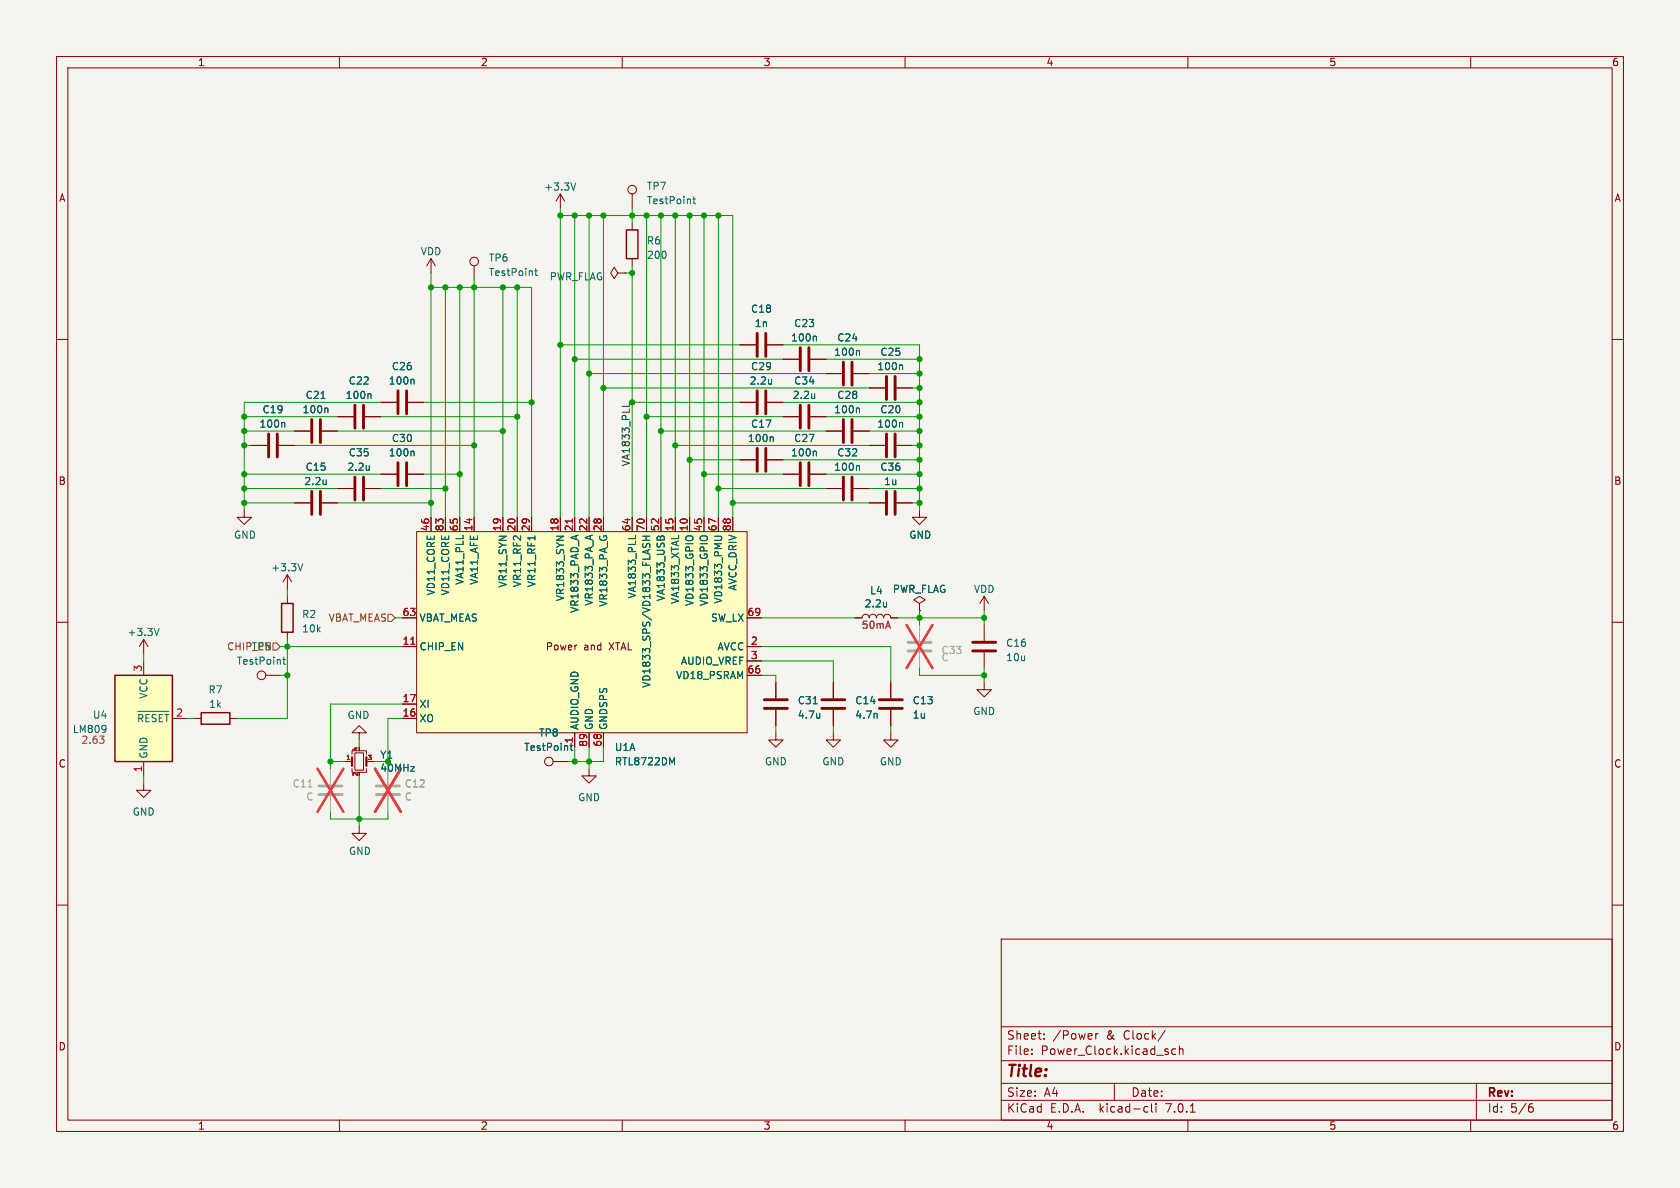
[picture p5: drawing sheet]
<svg xmlns="http://www.w3.org/2000/svg" width="297mm" height="210mm" viewBox="0 0 297 210" stroke-linecap="round" stroke-linejoin="round" font-family="sans-serif">
<path d="M0 0h297v210h-297z" fill="#f5f4ef" stroke="#f5f4ef" stroke-width=".18"/>
<g fill="none" stroke="#840000" stroke-width=".18">
<path d="M10 10h277v190h-277zM12 12h273v186h-273zM60 10v2M110 10v2M160 10v2M210 10v2M260 10v2M99.1 34.3v2.5M99.1 34.3l-.8 1.3M99.1 34.3l.7 1.3M111.8 34.3v2.5M111.8 39.4v1.2"/>
<path d="M10 60h2M76.2 45.7v2.6M76.2 45.7l-.8 1.3M76.2 45.7l.8 1.3M83.8 47v2.5M109.2 48.3l-.6-1.1-.7 1.1 .7 1 .6-1h1.3M110.5 48.3h.1M111.8 45.7v1.3M285 60h2M44.4 78.7h2.8M49.3 78.7h2.8M52.1 76.2h2.8"/>
<path d="M56.9 76.2h2.8M59.7 73.7h2.8M64.5 73.7h2.8M67.3 71.1h2.8M72.1 71.1h2.8M130.8 71.1h2.8M130.8 61h2.8M135.6 71.1h2.8M135.6 61h2.8M138.4 73.7h2.8M138.4 63.5h2.8M143.3 73.7h2.7"/>
<path d="M143.3 63.5h2.7M146 76.2h2.8M146 66h2.8M150.9 76.2h2.8M150.9 66h2.8M153.7 78.7h2.8M153.7 68.6h2.8M158.5 78.7h2.8M158.5 68.6h2.8M43.2 90.2v1.2h1.2l-1.2 1.3-1.3-1.3h1.3M52.1 88.9h2.8M56.9 88.9h2.8"/>
<path d="M59.7 86.4h2.8M64.5 86.4h2.8M67.3 83.8h2.8M72.1 83.8h2.8M73.7 94h58.4v35.5h-58.4zM76.2 91.4v2.6M78.7 91.4v2.6M81.3 91.4v2.6M83.8 91.4v2.6M88.9 91.4v2.6M91.4 91.4v2.6M94 91.4v2.6"/>
<path d="M99.1 91.4v2.6M101.6 91.4v2.6M104.1 91.4v2.6M106.7 91.4v2.6M111.8 91.4v2.6M114.3 91.4v2.6M116.8 91.4v2.6M119.4 91.4v2.6M121.9 91.4v2.6M124.5 91.4v2.6M127 91.4v2.6M129.5 91.4v2.6"/>
<path d="M130.8 81.3h2.8M135.6 81.3h2.8M138.4 83.8h2.8M143.3 83.8h2.7M146 86.4h2.8M150.9 86.4h2.8M153.7 88.9h2.8M158.5 88.9h2.8M162.6 90.2v1.2h1.2l-1.2 1.3-1.3-1.3h1.3M10 110h2M25.4 113v2.6M25.4 116.8v2.6"/>
<path d="M25.4 113l-.8 1.3M25.4 113l.8 1.3M47 119.4h2.5M50.8 101.6v2.5M50.8 105.4v1.3M50.8 111.8v1.2M50.8 101.6l-.8 1.3M50.8 101.6l.8 1.3M71.1 114.3h2.6M71.1 109.2h2.6M132.1 119.4h2.5M132.1 114.3h2.5"/>
<path d="M132.1 116.8h2.5M132.1 109.2h2.5M151.1 109.2h1.3a.64 .64 0 0 1 .6-.6 .64 .64 0 0 1 .7 .6 .64 .64 0 0 1 .6-.6 .64 .64 0 0 1 .6 .6 .64 .64 0 0 1 .7-.6 .64 .64 0 0 1 .6 .6 .64 .64 0 0 1 .6-.6 .64 .64 0 0 1 .7 .6h1.2M162.6 106.7l1-.7-1-.6-1.1 .6 1.1 .7v1.3M162.6 108h.1M174 105.4v2.6M174 110.5v2.8M174 115.3v2.8M174 105.4l-.8 1.3M174 105.4l.8 1.3M285 110h2M25.4 138.4v1.3h1.3l-1.3 1.3-1.3-1.3h1.3"/>
<path d="M25.4 134.6v2.6M30.5 127h2.5M34.3 127h1.3M40.6 127h1.3M61 134.6h1.2M62.2 135.9v.6h2.6v-.6M62.2 133.4v-.7h2.6v.7M62.7 133.1h1.6v3h-1.6zM63.5 129.5h1.3l-1.3-1.2-1.3 1.2h1.3v1.3M64.8 134.6h1.2M71.1 127h2.6M71.1 124.5h2.6"/>
<path d="M97.8 134.6h2.5M101.6 129.5v2.6M104.1 135.9v1.3h1.3l-1.3 1.2-1.2-1.2h1.2M104.1 129.5v2.6M106.7 129.5v2.6M137.2 129.5v1.3h1.2l-1.2 1.3-1.3-1.3h1.3M137.2 120.7v2.7M137.2 125.5v2.8M147.3 129.5v1.3h1.3l-1.3 1.3-1.3-1.3h1.3M147.3 120.7v2.7M147.3 125.5v2.8M157.5 129.5v1.3h1.2l-1.2 1.3-1.3-1.3h1.3"/>
<path d="M157.5 120.7v2.7M157.5 125.5v2.8M174 120.7v1.2h1.3l-1.3 1.3-1.3-1.3h1.3M10 160h2M63.5 146.1v1.2h1.3l-1.3 1.3-1.3-1.3h1.3M285 160h2M177 166h108v32h-108zM60 198v2M110 198v2M160 198v2M177 194.5h108M177 191.5h108"/>
<path d="M177 187.5h108M177 181.5h108M182.4 186.3v.1M182.4 185.5v.1M184.6 183.6v.1M184.6 182.8v.1M193.7 182.7v1M194.1 182.7l-.2 .1-.2 .2M197 191.5v3M202.5 195.6l.4 .1M202.9 196.5l-.4 .1M203.6 195.1v1.3l.2 .2"/>
<path d="M204.4 195.1v.1M204.4 195.6v1M206 182.1l-1.3 2M207.9 185.5l-.5-.1-.3 .3v.4l.2 .2h.6M208.5 185.5l.2-.1 .4 .1v.9M208.5 184.9v1.5M210 198v2M210.4 196.6h.9M260 198v2M261 191.5v6.5M270.5 195.7h.4l.2 .3-.1 .5-.5 .1M270.9 195.1l-.4 .1"/>
<circle cx="111.8" cy="33.5" r=".76"/>
<circle cx="83.8" cy="46.2" r=".76"/>
<circle cx="46.2" cy="119.4" r=".76"/>
<circle cx="97" cy="134.6" r=".76"/>
</g>
<g fill="none" stroke="#006464" stroke-width=".18">
<path d="M101.8 32.3l-.4 1.3M122.5 35.2h.5M122.7 34.8v1l.3 .2M94.5 47.9h.5M94.7 47.5v1l.3 .2M144.1 59.4l.2 .2v.7M50.2 74.7l.1 .2v.6M57.8 72.1l.2 .2v.7M65.4 69.6l.2 .2v.6M73 79.8l.2 .1v.7M73 67.1l.2 .1v.7M136.5 77.2l.2 .2v.7"/>
<path d="M144.1 79.8l.2 .1v.7M151.8 72.1l.1 .2v.7M151.8 62l.1 .2v.6M159.4 74.7l.2 .2v.6M159.4 64.5l.2 .2v.7M53.5 99.6l-.4 1.3M94.6 94.7v.8M98.4 94.8h1.2l-1.2 .7M102.2 94.6l-1.3 .4M104.7 94.6l-1.2 .4M106.1 94.8l-.1 .1M106.7 95v-.3h.4l.2 .3"/>
<path d="M112.3 94.6v.6M113.6 94.8h1.3M113.6 95.5h1.3M113.7 96.1l-.1 .4 .3 .3M114 96.8l.5-.7 .4 .2-.1 .5M114.2 94.8v.7M117.4 95l-.1-.2-.3-.1-.2 .3-.3-.2-.3 .2M121.3 94.9a.9 .9 0 0 1 1.1 0M123.8 94.9a.9 .9 0 0 1 1.2 0M126.3 94.8h1l.2 .1 .1 .4M151.8 82.3l.1 .2v.6M28.1 111.1l-.4 1.2"/>
<path d="M50 116.6h.5M50.2 116.2v1l.3 .2M24.4 125.7h5.4M25.3 126.6l-.3-.3h-.5v1.3M26.4 126.3h-.6v1.3M27.6 126.4l-.5-.1-.2 .3M28.8 126.3h-.6v1.3M29.1 126.3h.8M29.5 126.3v1.3M101 131.4v1.1l.3 .2M118.8 134.8l.4-.9v1.3"/>
</g>
<path d="M110.7 40.6h2.1v5.1h-2.1zM20.3 119.4h10.2v15.2h-10.2zM49.8 106.7h2v5.1h-2zM35.6 126h5v2h-5z" fill="none" stroke="#840000" stroke-width=".25"/>
<g fill="none" stroke="#840000" stroke-width=".51">
<path d="M133.9 58.9v4.1M135.4 58.9v4.1M47.5 76.7v4.1M49 76.7v4.1M55.1 74.2v4M56.6 74.2v4M62.7 71.6v4.1M64.3 71.6v4.1M70.4 69.1v4.1M71.9 69.1v4.1M133.9 69.1v4.1M133.9 79.2v4.1"/>
<path d="M135.4 69.1v4.1M135.4 79.2v4.1M141.5 61.5v4M141.5 71.6v4.1M143 61.5v4M143 71.6v4.1M149.1 64v4.1M149.1 74.2v4M150.6 64v4.1M150.6 74.2v4M156.7 66.5v4.1M156.7 76.7v4.1"/>
<path d="M158.2 66.5v4.1M158.2 76.7v4.1M55.1 86.9v4M56.6 86.9v4M62.7 84.3v4.1M64.3 84.3v4.1M70.4 81.8v4.1M71.9 81.8v4.1M141.5 81.8v4.1M143 81.8v4.1M149.1 84.3v4.1M150.6 84.3v4.1"/>
<path d="M156.7 86.9v4M158.2 86.9v4M172 113.5h4M172 115.1h4M135.1 123.7h4.1M135.1 125.2h4.1M145.3 123.7h4.1M145.3 125.2h4.1M155.4 123.7h4.1M155.4 125.2h4.1"/>
</g>
<path d="M160.5 113.5h4.1M160.5 115.1h4.1M56.4 138.9h4.1M66.5 138.9h4.1M56.4 140.5h4.1M66.5 140.5h4.1" fill="none" stroke="#9c9b98" stroke-width=".51"/>
<path d="M162.6 110.5v2.8M162.6 115.3v2.8M58.4 135.9v2.8M68.6 135.9v2.8M58.4 140.7v2.8M68.6 140.7v2.8" fill="none" stroke="#9c9b98" stroke-width=".18"/>
<path d="M160.3 110.5l4.5 7.6M164.8 110.5l-4.5 7.6M56.1 135.9l4.6 7.6M60.7 135.9l-4.6 7.6M66.3 135.9l4.6 7.6M70.9 135.9l-4.6 7.6" fill="none" stroke="#eb3a3d" stroke-width=".46"/>
<g fill="#ffffc2" stroke="#ffffc2" stroke-width=".18">
<path d="M73.7 94h58.4v35.5h-58.4z"/>
<path d="M20.3 119.4h10.2v15.2h-10.2z"/>
</g>
<path d="M101.2 91.7v.8M72.6 113.9h.8" fill="none" stroke="#a90000" stroke-width=".18"/>
<path d="M18.3 130.7v.6M18.4 130.1l-.4 .5" fill="none" stroke="#840084" stroke-width=".18"/>
<path d="M62.2 133.9v1.5M64.8 133.9v1.5" fill="none" stroke="#840000" stroke-width=".38"/>
<path d="M48.3 113.7h.6l.6 .6-.6 .6h-.6zM68.6 108.6h.6l.6 .6-.6 .7h-.6z" fill="none" stroke="#725600" stroke-width=".18"/>
<path d="M111.3 71.2v.6" fill="none" stroke="#0f0f0f" stroke-width=".18"/>
<g fill="none" stroke="#009600" stroke-width=".18">
<path d="M99.1 38.1h30.4v53.3M99.1 36.8v54.6M101.6 38.1v53.3M104.1 38.1v53.3M106.7 38.1v53.3M111.8 36.8v2.6M114.3 38.1v53.3M116.8 38.1v53.3M119.4 38.1v53.3M121.9 38.1v53.3M124.5 38.1v53.3M127 38.1v53.3"/>
<path d="M76.2 50.8h17.8v40.6M76.2 48.3v43.1M78.7 50.8v40.6M81.3 50.8v40.6M83.8 49.5v41.9M88.9 50.8v40.6M91.4 50.8v40.6M110.5 48.3h1.3M111.8 47v44.4M43.2 73.7h16.5M43.2 78.7h1.2M43.2 76.2h8.9"/>
<path d="M52.1 78.7h31.7M59.7 76.2h29.2M67.3 71.1h-24.1v19.1M67.3 73.7h24.1M74.9 71.1h19.1M99.1 61h31.7M101.6 63.5h36.8M104.1 66h41.9M106.7 68.6h47M111.8 71.1h19M114.3 73.7h24.1M116.8 76.2h29.2"/>
<path d="M119.4 78.7h34.3M138.4 71.1h24.2M138.4 61h24.2v29.2M146 63.5h16.6M146 73.7h16.6M153.7 66h8.9M153.7 76.2h8.9M161.3 68.6h1.3M161.3 78.7h1.3M43.2 88.9h8.9M43.2 83.8h24.1M43.2 86.4h16.5"/>
<path d="M59.7 88.9h16.5M67.3 86.4h11.4M74.9 83.8h6.4M121.9 81.3h8.9M124.5 83.8h13.9M127 86.4h19M129.5 88.9h24.2M138.4 81.3h24.2M146 83.8h16.6M153.7 86.4h8.9M161.3 88.9h1.3M25.4 115.6v1.2"/>
<path d="M49.5 114.3h21.6M49.5 119.4h1.3M50.8 104.1v1.3M50.8 113v14h-8.9M69.8 109.2h1.3M134.6 109.2h16.5M134.6 114.3h22.9v6.4M134.6 116.8h12.7v3.9M134.6 119.4h2.6v1.3M158.7 109.2h15.3M162.6 108v2.5M162.6 118.1v1.3h11.4"/>
<path d="M174 108v2.5M174 118.1v2.6M25.4 137.2v1.2M33 127h1.3M58.4 134.6h2.6M63.5 130.8v1.3M63.5 137.2v8.9M66 134.6h2.6M71.1 127h-2.5v8.9M71.1 124.5h-12.7v11.4M101.6 132.1v2.5M104.1 132.1v3.8"/>
<path d="M106.7 132.1v2.5h-6.4M137.2 128.3v1.2M147.3 128.3v1.2M157.5 128.3v1.2M58.4 143.5v1.3h10.2v-1.3"/>
</g>
<g fill="#009600" stroke="#009600" stroke-width=".18">
<circle cx="76.2" cy="88.9" r=".46"/>
<circle cx="99.1" cy="38.1" r=".46"/>
<circle cx="88.9" cy="50.8" r=".46"/>
<circle cx="91.4" cy="50.8" r=".46"/>
<circle cx="114.3" cy="73.7" r=".46"/>
<circle cx="124.5" cy="83.8" r=".46"/>
<circle cx="129.5" cy="88.9" r=".46"/>
<circle cx="111.8" cy="71.1" r=".46"/>
<circle cx="106.7" cy="68.6" r=".46"/>
<circle cx="116.8" cy="76.2" r=".46"/>
<circle cx="83.8" cy="50.8" r=".46"/>
<circle cx="81.3" cy="50.8" r=".46"/>
<circle cx="76.2" cy="50.8" r=".46"/>
<circle cx="78.7" cy="50.8" r=".46"/>
<circle cx="78.7" cy="86.4" r=".46"/>
<circle cx="81.3" cy="83.8" r=".46"/>
<circle cx="43.2" cy="86.4" r=".46"/>
<circle cx="43.2" cy="83.8" r=".46"/>
<circle cx="43.2" cy="76.2" r=".46"/>
<circle cx="43.2" cy="78.7" r=".46"/>
<circle cx="43.2" cy="73.7" r=".46"/>
<circle cx="91.4" cy="73.7" r=".46"/>
<circle cx="83.8" cy="78.7" r=".46"/>
<circle cx="94" cy="71.1" r=".46"/>
<circle cx="88.9" cy="76.2" r=".46"/>
<circle cx="63.5" cy="144.8" r=".46"/>
<circle cx="101.6" cy="134.6" r=".46"/>
<circle cx="104.1" cy="134.6" r=".46"/>
<circle cx="68.6" cy="134.6" r=".46"/>
<circle cx="58.4" cy="134.6" r=".46"/>
<circle cx="50.8" cy="114.3" r=".46"/>
<circle cx="43.2" cy="88.9" r=".46"/>
<circle cx="50.8" cy="119.4" r=".46"/>
<circle cx="162.6" cy="76.2" r=".46"/>
<circle cx="162.6" cy="78.7" r=".46"/>
<circle cx="162.6" cy="73.7" r=".46"/>
<circle cx="162.6" cy="71.1" r=".46"/>
<circle cx="162.6" cy="66" r=".46"/>
<circle cx="162.6" cy="68.6" r=".46"/>
<circle cx="116.8" cy="38.1" r=".46"/>
<circle cx="124.5" cy="38.1" r=".46"/>
<circle cx="119.4" cy="38.1" r=".46"/>
<circle cx="121.9" cy="38.1" r=".46"/>
<circle cx="99.1" cy="61" r=".46"/>
<circle cx="114.3" cy="38.1" r=".46"/>
<circle cx="111.8" cy="48.3" r=".46"/>
<circle cx="111.8" cy="38.1" r=".46"/>
<circle cx="106.7" cy="38.1" r=".46"/>
<circle cx="101.6" cy="38.1" r=".46"/>
<circle cx="104.1" cy="38.1" r=".46"/>
<circle cx="174" cy="109.2" r=".46"/>
<circle cx="162.6" cy="109.2" r=".46"/>
<circle cx="174" cy="119.4" r=".46"/>
<circle cx="162.6" cy="81.3" r=".46"/>
<circle cx="162.6" cy="83.8" r=".46"/>
<circle cx="162.6" cy="86.4" r=".46"/>
<circle cx="162.6" cy="88.9" r=".46"/>
<circle cx="101.6" cy="63.5" r=".46"/>
<circle cx="104.1" cy="66" r=".46"/>
<circle cx="119.4" cy="78.7" r=".46"/>
<circle cx="121.9" cy="81.3" r=".46"/>
<circle cx="127" cy="38.1" r=".46"/>
<circle cx="127" cy="86.4" r=".46"/>
<circle cx="162.6" cy="63.5" r=".46"/>
</g>
<text font-size="2.8" fill="#840000" x="178" y="190.8">Title:</text>
<g font-size="2.1" fill="#840000">
<text x="178" y="183.9">Sheet:</text>
<text x="186.2" y="183.9">/Power</text>
<text x="195.6" y="183.9">&amp;</text>
<text x="198.7" y="183.9">Clock/</text>
<text x="178" y="186.6">File:</text>
<text x="184" y="186.6">Power_Clock.kicad_sch</text>
<text x="178" y="196.8">KiCad</text>
<text x="178" y="194">Size:</text>
<text x="184.6" y="194">A4</text>
<text x="185.7" y="196.8">E.D.A.</text>
<text x="194.4" y="196.8">kicad-cli</text>
<text x="200" y="194">Date:</text>
<text x="206.2" y="196.8">7.0.1</text>
<text x="263" y="194.2">Rev:</text>
<text x="263" y="196.8">Id:</text>
<text x="267" y="196.8">5/6</text>
</g>
<g font-size="1.8" fill="#840000">
<text x="35" y="11.8">1</text>
<text x="85" y="11.8">2</text>
<text x="135" y="11.8">3</text>
<text x="185" y="11.8">4</text>
<text x="235" y="11.8">5</text>
<text x="285" y="11.8">6</text>
<text x="10.4" y="35.8">A</text>
<text x="285.4" y="35.8">A</text>
<text x="10.3" y="85.8">B</text>
<text x="285.3" y="85.8">B</text>
<text x="96.4" y="115.1">Power</text>
<text x="103.2" y="115.1">and</text>
<text x="107.7" y="115.1">XTAL</text>
<text x="10.3" y="135.8">C</text>
<text x="285.3" y="135.8">C</text>
<text x="10.3" y="185.8">D</text>
<text x="285.3" y="185.8">D</text>
<text x="35" y="199.8">1</text>
<text x="85" y="199.8">2</text>
<text x="135" y="199.8">3</text>
<text x="185" y="199.8">4</text>
<text x="235" y="199.8">5</text>
<text x="285" y="199.8">6</text>
</g>
<g font-size="1.8" fill="#006464">
<text x="96.2" y="33.8">+3.3V</text>
<text x="114.3" y="33.7">TP7</text>
<text x="114.3" y="36.3">TestPoint</text>
<text x="74.3" y="45.3">VDD</text>
<text x="86.4" y="46.4">TP6</text>
<text x="114.3" y="43.4">R6</text>
<text x="114.3" y="45.9">200</text>
<text x="86.4" y="49">TestPoint</text>
<text x="97.1" y="49.7">PWR_FLAG</text>
<text x="132.7" y="55.4">C18</text>
<text x="133.4" y="58">1n</text>
<text x="140.3" y="58">C23</text>
<text x="69.2" y="65.6">C26</text>
<text x="132.7" y="65.6">C29</text>
<text x="139.8" y="60.5">100n</text>
<text x="147.4" y="63.1">100n</text>
<text x="148" y="60.5">C24</text>
<text x="155" y="65.6">100n</text>
<text x="155.6" y="63.1">C25</text>
<text x="54" y="70.7">C21</text>
<text x="61" y="70.7">100n</text>
<text x="61.6" y="68.1">C22</text>
<text x="68.7" y="68.1">100n</text>
<text x="132.5" y="68.1">2.2u</text>
<text x="140.1" y="70.7">2.2u</text>
<text x="140.3" y="68.1">C34</text>
<text x="148" y="70.7">C28</text>
<text x="45.8" y="75.8">100n</text>
<text x="46.4" y="73.2">C19</text>
<text x="53.4" y="73.2">100n</text>
<text x="132.7" y="75.8">C17</text>
<text x="147.4" y="73.2">100n</text>
<text x="155" y="75.8">100n</text>
<text x="155.6" y="73.2">C20</text>
<text x="54" y="83.4">C15</text>
<text x="61.4" y="83.4">2.2u</text>
<text x="61.6" y="80.8">C35</text>
<text x="68.7" y="80.8">100n</text>
<text x="69.2" y="78.3">C30</text>
<text x="132.2" y="78.3">100n</text>
<text x="139.8" y="80.8">100n</text>
<text x="140.3" y="78.3">C27</text>
<text x="147.4" y="83.4">100n</text>
<text x="148" y="80.8">C32</text>
<text x="155.6" y="83.4">C36</text>
<text x="53.7" y="85.9">2.2u</text>
<text x="156.2" y="85.9">1u</text>
<text x="41.3" y="95.4">GND</text>
<text x="160.7" y="95.4">GND</text>
<text x="47.9" y="101.2">+3.3V</text>
<text x="77" y="105.4" transform="rotate(-90 77 105.4)">VD11_CORE</text>
<text x="79.6" y="105.4" transform="rotate(-90 79.6 105.4)">VD11_CORE</text>
<text x="82.1" y="103.5" transform="rotate(-90 82.1 103.5)">VA11_PLL</text>
<text x="84.6" y="103.5" transform="rotate(-90 84.6 103.5)">VA11_AFE</text>
<text x="89.7" y="104" transform="rotate(-90 89.7 104)">VR11_SYN</text>
<text x="92.3" y="103.9" transform="rotate(-90 92.3 103.9)">VR11_RF2</text>
<text x="94.8" y="103.9" transform="rotate(-90 94.8 103.9)">VR11_RF1</text>
<text x="99.9" y="106.4" transform="rotate(-90 99.9 106.4)">VR1833_SYN</text>
<text x="105" y="107.2" transform="rotate(-90 105 107.2)">VR1833_PA_A</text>
<text x="107.5" y="107.4" transform="rotate(-90 107.5 107.4)">VR1833_PA_G</text>
<text x="112.6" y="105.9" transform="rotate(-90 112.6 105.9)">VA1833_PLL</text>
<text x="117.7" y="106.4" transform="rotate(-90 117.7 106.4)">VA1833_USB</text>
<text x="120.2" y="106.9" transform="rotate(-90 120.2 106.9)">VA1833_XTAL</text>
<text x="122.7" y="107.3" transform="rotate(-90 122.7 107.3)">VD1833_GPIO</text>
<text x="125.3" y="107.3" transform="rotate(-90 125.3 107.3)">VD1833_GPIO</text>
<text x="127.8" y="106.8" transform="rotate(-90 127.8 106.8)">VD1833_PMU</text>
<text x="130.4" y="104.5" transform="rotate(-90 130.4 104.5)">AVCC_DRIV</text>
<text x="152.8" y="107.5">2.2u</text>
<text x="153.8" y="105.2">L4</text>
<text x="157.8" y="105">PWR_FLAG</text>
<text x="172.1" y="105">VDD</text>
<text x="22.5" y="112.6">+3.3V</text>
<text x="53.3" y="109.4">R2</text>
<text x="53.3" y="112">10k</text>
<text x="74.2" y="110">VBAT_MEAS</text>
<text x="102.4" y="108.5" transform="rotate(-90 102.4 108.5)">VR1833_PAD_A</text>
<text x="125.6" y="110">SW_LX</text>
<text x="41.8" y="117.7">TestPoint</text>
<text x="74.2" y="115.1">CHIP_EN</text>
<text x="120.3" y="117.7">AUDIO_VREF</text>
<text x="126.7" y="115.1">AVCC</text>
<text x="177.8" y="114.5">C16</text>
<text x="177.8" y="117">10u</text>
<text x="26.2" y="123.6" transform="rotate(-90 26.2 123.6)">VCC</text>
<text x="36.8" y="122.7">R7</text>
<text x="36.9" y="125.3">1k</text>
<text x="74.2" y="125.3">XI</text>
<text x="115.1" y="121.7" transform="rotate(-90 115.1 121.7)">VD1833_SPS/VD1833_FLASH</text>
<text x="119.4" y="120.2">VD18_PSRAM</text>
<text x="141" y="124.7">C31</text>
<text x="151.1" y="124.7">C14</text>
<text x="161.3" y="124.7">C13</text>
<text x="16.4" y="127.2">U4</text>
<text x="24.1" y="128.4">~{RESET}</text>
<text x="61.4" y="127.2">GND</text>
<text x="74.2" y="127.8">XO</text>
<text x="95.2" y="130.4">TP8</text>
<text x="102.4" y="129" transform="rotate(-90 102.4 129)">AUDIO_GND</text>
<text x="105" y="129" transform="rotate(-90 105 129)">GND</text>
<text x="107.5" y="129" transform="rotate(-90 107.5 129)">GNDSPS</text>
<text x="141" y="127.2">4.7u</text>
<text x="151.1" y="127.2">4.7n</text>
<text x="161.3" y="127.2">1u</text>
<text x="172" y="126.6">GND</text>
<text x="26.2" y="134.1" transform="rotate(-90 26.2 134.1)">GND</text>
<text x="67.2" y="134.3">Y1</text>
<text x="67.2" y="136.6">40MHz</text>
<text x="92.6" y="132.9">TestPoint</text>
<text x="108.6" y="135.4">RTL8722DM</text>
<text x="108.6" y="132.9">U1A</text>
<text x="135.2" y="135.4">GND</text>
<text x="145.3" y="135.4">GND</text>
<text x="155.5" y="135.4">GND</text>
<text x="102.1" y="141.8">GND</text>
<text x="23.4" y="144.3">GND</text>
<text x="61.6" y="151.3">GND</text>
</g>
<text font-size="1.8" fill="#0f0f0f" x="111.4" y="82.6" transform="rotate(-90 111.4 82.6)">VA1833_PLL</text>
<g font-size="1.8" fill="#a90000">
<text x="75.9" y="94" transform="rotate(-90 75.9 94)">46</text>
<text x="78.5" y="94" transform="rotate(-90 78.5 94)">83</text>
<text x="81" y="94" transform="rotate(-90 81 94)">65</text>
<text x="83.6" y="94" transform="rotate(-90 83.6 94)">14</text>
<text x="88.6" y="94" transform="rotate(-90 88.6 94)">19</text>
<text x="91.2" y="94" transform="rotate(-90 91.2 94)">20</text>
<text x="93.7" y="94" transform="rotate(-90 93.7 94)">29</text>
<text x="98.8" y="94" transform="rotate(-90 98.8 94)">18</text>
<text x="101.3" y="94" transform="rotate(-90 101.3 94)">21</text>
<text x="103.9" y="94" transform="rotate(-90 103.9 94)">22</text>
<text x="106.4" y="94" transform="rotate(-90 106.4 94)">28</text>
<text x="111.5" y="94" transform="rotate(-90 111.5 94)">64</text>
<text x="114" y="94" transform="rotate(-90 114 94)">70</text>
<text x="116.6" y="94" transform="rotate(-90 116.6 94)">52</text>
<text x="119.1" y="94" transform="rotate(-90 119.1 94)">15</text>
<text x="121.7" y="94" transform="rotate(-90 121.7 94)">10</text>
<text x="124.2" y="94" transform="rotate(-90 124.2 94)">45</text>
<text x="126.7" y="94" transform="rotate(-90 126.7 94)">67</text>
<text x="129.3" y="94" transform="rotate(-90 129.3 94)">88</text>
<text x="71.1" y="109">63</text>
<text x="132.1" y="109">69</text>
<text x="25.1" y="118.8" transform="rotate(-90 25.1 118.8)">3</text>
<text x="71.1" y="114">11</text>
<text x="132.1" y="119.1">66</text>
<text x="132.7" y="114">2</text>
<text x="132.7" y="116.6">3</text>
<text x="71.1" y="124.2">17</text>
<text x="31.1" y="126.7">2</text>
<text x="71.1" y="126.7">16</text>
<text x="101.3" y="131.5" transform="rotate(-90 101.3 131.5)">1</text>
<text x="25.1" y="136.6" transform="rotate(-90 25.1 136.6)">1</text>
<text x="103.9" y="132.1" transform="rotate(-90 103.9 132.1)">89</text>
<text x="106.4" y="132.1" transform="rotate(-90 106.4 132.1)">68</text>
</g>
<g font-size="1.8" fill="#725600">
<text x="58" y="110">VBAT_MEAS</text>
<text x="40" y="115.1">CHIP_EN</text>
<text x="44.4" y="115.1">TP5</text>
</g>
<g font-size="1.8" fill="#840084">
<text x="152.3" y="111.3">50mA</text>
<text x="12.8" y="129.7">LM809</text>
<text x="14.3" y="131.6">2.63</text>
</g>
<g font-size="1.8" fill="#939391">
<text x="166.4" y="115.8">C33</text>
<text x="166.4" y="117">C</text>
<text x="51.7" y="139.4">C11</text>
<text x="54.1" y="141.7">C</text>
<text x="71.5" y="139.4">C12</text>
<text x="71.5" y="141.7">C</text>
</g>
<g font-size="1.1" fill="#a90000">
<text x="61.1" y="134.4">1</text>
<text x="63.2" y="137.3" transform="rotate(-90 63.2 137.3)">2</text>
<text x="63.2" y="132.9" transform="rotate(-90 63.2 132.9)">4</text>
<text x="64.9" y="134.4">3</text>
</g>
</svg>
